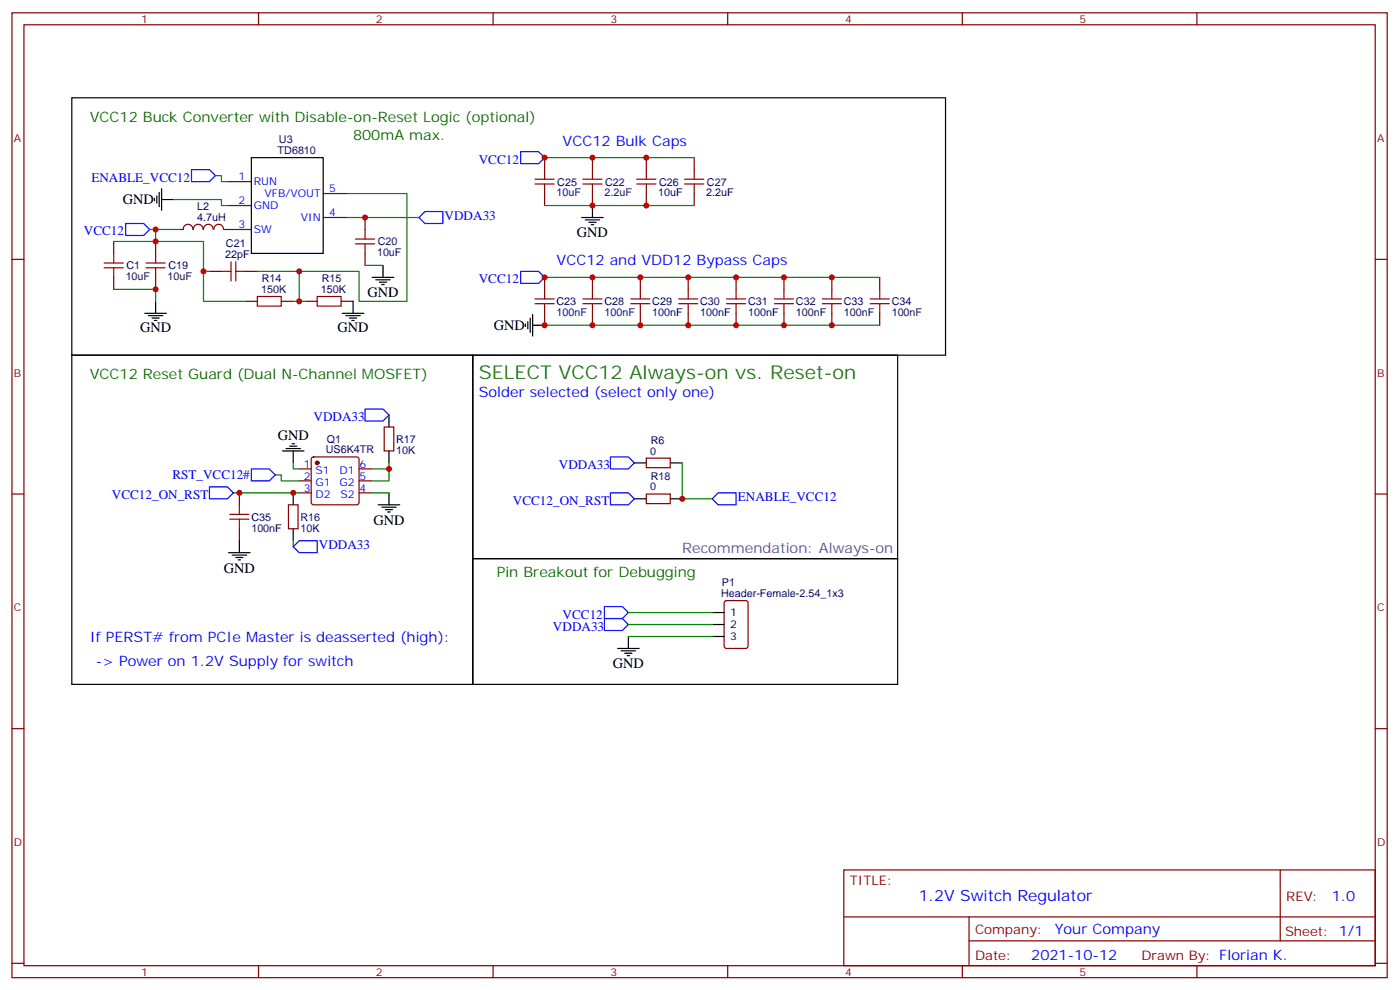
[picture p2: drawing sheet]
<svg xmlns="http://www.w3.org/2000/svg" width="413mm" height="292mm" viewBox="0 0 413 292" stroke-linecap="round" stroke-linejoin="round" font-family="sans-serif">
<g fill="none" stroke="#870000" stroke-width=".35">
<path d="M3.5 3.8h405.4v284.3h-405.4zM7.1 7.3h398.2v277.3h-398.2zM76.2 3.8v3.5M145.3 3.8v3.5M214.5 3.8v3.5M283.6 3.8v3.5M352.8 3.8v3.5M67 53.5h7.1M95.2 57h7.1M160.5 46.5v3.5M160.5 57v3.6M174.6 46.5v3.5"/>
<path d="M174.6 57v3.6M190.5 46.5v3.5M190.5 57v3.6M204.6 46.5v3.5M204.6 57v3.6M3.5 76.4h3.6M33.5 71.2v3.5M45.9 71.2v3.5M52.9 67.6h1.1M54 67.6a1.41 1.41 0 0 1 1.4-1.5 1.41 1.41 0 0 1 1.4 1.5M57 67.6a1.41 1.41 0 0 1 1.4-1.5 1.41 1.41 0 0 1 1.4 1.5M60 67.6a1.41 1.41 0 0 1 1.4-1.5 1.41 1.41 0 0 1 1.4 1.5"/>
<path d="M61.7 80h3.6M63 67.6a1.41 1.41 0 0 1 1.4-1.5 1.41 1.41 0 0 1 1.5 1.5M66 67.6h8.1M67 60.6h7.1M72.3 80h3.5M95.2 64.1h7.1M107.6 64.1v3.5M107.6 74.7v3.5M405.3 76.4h3.6M33.5 81.7v3.6M45.9 81.7v3.6M72.3 88.8h3.5"/>
<path d="M82.9 88.8h3.5M90 88.8h3.5M100.5 88.8h3.6M160.5 81.7v3.6M160.5 92.3v3.5M174.6 81.7v3.6M174.6 92.3v3.5M188.7 81.7v3.6M188.7 92.3v3.5M202.8 81.7v3.6M202.8 92.3v3.5M217 81.7v3.6"/>
<path d="M217 92.3v3.5M231.1 81.7v3.6M231.1 92.3v3.5M245.2 81.7v3.6M245.2 92.3v3.5M259.3 81.7v3.6M259.3 92.3v3.5M88.2 138.2h3.5M92 134.9l.4-.2h12.7l.5 .2 .2 .5v12.7l-.2 .5-.5 .2h-12.7l-.5-.3-.2-.4v-12.7zM105.8 138.2h3.6M113.2 125.8h2.9v7.1h-2.9zM190.5 135h7.1v2.8h-7.1z"/>
<path d="M3.5 145.6h3.6M70.6 145.2v3.6M70.6 155.8v3.5M85 148.8h2.8v7h-2.8zM88.2 141.7h3.5M88.2 145.2h3.5M105.8 141.7h3.6M105.8 145.2h3.6M190.5 145.6h7.1v2.8h-7.1zM405.3 145.6h3.6M213.7 177.2l.4-.2h5.7l.6 .4 .1 13-.5 .6-5.9 .1-.6-.5-.1-12.9zM3.5 214.7h3.6"/>
<path d="M405.3 214.7h3.6M248.7 256.4h156.6v28.2h-156.6zM377.3 256.4v20.9M248.7 270.2h156.5M285.6 277.3h119.6M285.6 270.2v14.1M3.5 283.9h3.6M76.2 284.6v3.5M145.3 284.6v3.5M214.5 284.6v3.5M283.6 284.6v3.5M352.8 284.6v3.5"/>
<path d="M405.3 283.9h3.6"/>
</g>
<g fill="none" stroke="#000" stroke-width=".35">
<path d="M21.2 28.8h257.5v75.9h-257.5zM45.5 58.5v.7M46.2 57.7v2.2M46.9 56.7v4.2M47.6 58.8h3.6M47.6 55.6v6.4M74.1 46.5h21.1v28.2h-21.1zM112.9 78.2v3.5M171.4 64.1h6.4M172.5 64.8h4.2M173.6 65.5h2.1M174.3 66.2h.7"/>
<path d="M174.6 60.6v3.5M42.7 92.3h6.3M43.7 93h4.3M44.8 93.7h2.1M45.5 94.4h.7M45.9 88.8v3.5M100.9 92.3h6.3M102 93h4.2M103 93.7h2.1M103.7 94.4h.7M104.1 88.8v3.5M109.7 81.7h6.4"/>
<path d="M110.8 82.4h4.2M111.8 83.1h2.1M112.5 83.9h.7M154.9 95.5v.7M155.6 94.8v2.1M156.3 93.7v4.3M157 95.8h3.5M157 92.7v6.3M21.2 104.7h118.1v97h-118.1zM139.3 104.7h125.3v59.9h-125.3zM83.3 132.9h6.3M84.3 132.2h4.2"/>
<path d="M85.4 131.5h2.1M86.1 130.8h.7M86.4 132.9v3.5M114.7 122.3v3.5M114.7 132.9v3.5M187 136.4h3.5M197.6 136.4h3.5M70.6 159.3v3.6M86.4 145.2v3.6M86.4 155.8v3.5M111.5 148.8h6.3M112.5 149.5h4.3"/>
<path d="M113.6 150.2h2.1M114.3 150.9h.7M114.7 145.2v3.6M187 147h3.5M197.6 147h3.5M67.4 162.9h6.3M68.4 163.6h4.3M69.5 164.3h2.1M70.2 165h.7M139.3 164.6h125.3v37.1h-125.3zM182 191.1h6.4M183.1 191.8h4.2"/>
<path d="M184.1 192.5h2.2M184.9 193.2h.7M185.2 187.6v3.5M209.9 180.5h3.5M209.9 184h3.5M209.9 187.6h3.5"/>
</g>
<g fill="none" stroke="#a10000" stroke-width=".35">
<path d="M157.7 54.2h5.6M157.7 52.8h5.6M160.5 50v2.8M160.5 54.2v2.8M171.8 54.2h5.6M171.8 52.8h5.6M174.6 50v2.8M174.6 54.2v2.8M187.7 54.2h5.6M187.7 52.8h5.6M190.5 50v2.8M190.5 54.2v2.8"/>
<path d="M201.8 54.2h5.6M201.8 52.8h5.6M204.6 50v2.8M204.6 54.2v2.8M30.7 78.9h5.6M30.7 77.5h5.6M33.5 74.7v2.8M33.5 78.9v2.8M43 78.9h5.7M43 77.5h5.7M45.9 74.7v2.8M45.9 78.9v2.8"/>
<path d="M65.3 80h2.8M68.1 77.2v5.6M69.5 77.2v5.6M69.5 80h2.8M104.8 71.9h5.6M104.8 70.4h5.6M107.6 67.6v2.8M107.6 71.9v2.8M75.8 87.4h7.1v2.8h-7.1zM93.5 87.4h7v2.8h-7zM157.7 88.1h5.6M157.7 89.5h5.6"/>
<path d="M160.5 85.3v2.8M160.5 89.5v2.8M171.8 88.1h5.6M171.8 89.5h5.6M174.6 85.3v2.8M174.6 89.5v2.8M185.9 88.1h5.7M185.9 89.5h5.7M188.7 85.3v2.8M188.7 89.5v2.8M200 88.1h5.7M200 89.5h5.7"/>
<path d="M202.8 85.3v2.8M202.8 89.5v2.8M214.1 88.1h5.7M214.1 89.5h5.7M217 85.3v2.8M217 89.5v2.8M228.2 88.1h5.7M228.2 89.5h5.7M231.1 85.3v2.8M231.1 89.5v2.8M242.4 88.1h5.6M242.4 89.5h5.6"/>
<path d="M245.2 85.3v2.8M245.2 89.5v2.8M256.5 88.1h5.6M256.5 89.5h5.6M259.3 85.3v2.8M259.3 89.5v2.8M67.7 151.6h5.7M67.7 153h5.7M70.6 148.8v2.8M70.6 153v2.8"/>
</g>
<g fill="none" stroke="#008700" stroke-width=".35">
<path d="M51.2 58.8h14.1v1.8h1.7M63.5 51.8h1.8v1.7h1.7M102.3 57h17.6v31.8h-14.1v-8.8h-17.6M160.5 46.5h44.1M33.5 71.2h12.4M44.1 67.6h1.8M52.9 67.6h-7v3.6h14.1v8.8h1.7M60 80v8.8h12.3M75.8 80h12.4v8.8M102.3 64.1h21.2M107.6 78.2h5.3M160.5 60.6h44.1"/>
<path d="M33.5 85.3h12.4v3.5M86.4 88.8h3.6M160.5 95.8h98.8M160.5 81.7h98.8M81.1 139.9h1.8v1.8h5.3M86.4 136.4v1.8h1.8M114.7 136.4v1.8h-5.3M114.7 138.2v3.5h-5.3M201.1 136.4v10.6h8.8M68.8 145.2h19.4M86.4 159.3v1.8M109.4 145.2h5.3"/>
<path d="M185.2 187.6h24.7M185.2 184h24.7M185.2 180.5h24.7"/>
</g>
<g fill="none" stroke="#00f" stroke-width=".35">
<path d="M56.4 50h5.3l1.8 1.8-1.8 1.7h-5.3zM153.5 44.7h5.2l1.8 1.8-1.8 1.7h-5.2zM37 65.9h5.3l1.8 1.7-1.8 1.8h-5.3zM123.5 64.1l1.7-1.8h5.3v3.6h-5.3zM153.5 80h5.2l1.8 1.7-1.8 1.8h-5.2zM74.1 138.2h5.3l1.7 1.7-1.7 1.8h-5.3zM107.6 120.5h5.3l1.8 1.8-1.8 1.8h-5.3zM179.9 134.7h5.3l1.8 1.7-1.8 1.8h-5.3zM61.7 143.5h5.3l1.8 1.7-1.8 1.8h-5.3zM179.9 145.2h5.3l1.8 1.8-1.8 1.8h-5.3zM209.9 147l1.8-1.8h5.3v3.6h-5.3zM86.4 161.1l1.8-1.8h5.3v3.6h-5.3z"/>
<path d="M178.2 178.8h5.2l1.8 1.7-1.8 1.8h-5.2zM178.2 182.3h5.2l1.8 1.7-1.8 1.8h-5.2z"/>
</g>
<circle cx="93.5" cy="136.4" r=".53" fill="#870000" stroke="#870000" stroke-width=".35"/>
<g fill="#c00">
<circle cx="88.2" cy="88.8" r=".88"/>
<circle cx="45.9" cy="67.6" r=".88"/>
<circle cx="45.9" cy="71.2" r=".88"/>
<circle cx="60" cy="80" r=".88"/>
<circle cx="88.2" cy="80" r=".88"/>
<circle cx="174.6" cy="60.6" r=".88"/>
<circle cx="174.6" cy="46.5" r=".88"/>
<circle cx="190.5" cy="46.5" r=".88"/>
<circle cx="190.5" cy="60.6" r=".88"/>
<circle cx="160.5" cy="46.5" r=".88"/>
<circle cx="174.6" cy="95.8" r=".88"/>
<circle cx="188.7" cy="95.8" r=".88"/>
<circle cx="202.8" cy="95.8" r=".88"/>
<circle cx="217" cy="95.8" r=".88"/>
<circle cx="231.1" cy="95.8" r=".88"/>
<circle cx="245.2" cy="95.8" r=".88"/>
<circle cx="174.6" cy="81.7" r=".88"/>
<circle cx="188.7" cy="81.7" r=".88"/>
<circle cx="202.8" cy="81.7" r=".88"/>
<circle cx="217" cy="81.7" r=".88"/>
<circle cx="231.1" cy="81.7" r=".88"/>
<circle cx="245.2" cy="81.7" r=".88"/>
<circle cx="160.5" cy="81.7" r=".88"/>
<circle cx="114.7" cy="138.2" r=".88"/>
<circle cx="70.6" cy="145.2" r=".88"/>
<circle cx="86.4" cy="145.2" r=".88"/>
<circle cx="45.9" cy="85.3" r=".88"/>
<circle cx="201.1" cy="147" r=".88"/>
<circle cx="107.6" cy="64.1" r=".88"/>
<circle cx="160.5" cy="95.8" r=".88"/>
</g>
<text font-size="5.6" fill="#360" x="141.1" y="111.7">SELECT VCC12 Always-on vs. Reset-on</text>
<text font-size="4.6" fill="#00f" x="270.8" y="265.4">1.2V Switch Regulator</text>
<g font-size="4.2" fill="#060">
<text x="26.5" y="35.9">VCC12 Buck Converter with Disable-on-Reset Logic (optional)</text>
<text x="104.1" y="41.2">800mA max.</text>
<text x="26.5" y="111.7">VCC12 Reset Guard (Dual N-Channel MOSFET)</text>
<text x="146.4" y="169.9">Pin Breakout for Debugging</text>
</g>
<g font-size="4.2" fill="#00f">
<text x="165.8" y="42.9">VCC12 Bulk Caps</text>
<text x="164" y="78.2">VCC12 and VDD12 Bypass Caps</text>
<text x="141.1" y="117">Solder selected (select only one)</text>
<text x="26.5" y="189.3">If PERST# from PCIe Master is deasserted (high):</text>
<text x="28.2" y="196.4">-&gt; Power on 1.2V Supply for switch</text>
<text x="392.5" y="265.6">1.0</text>
<text x="310.9" y="275.2">Your Company</text>
<text x="304" y="283">2021-10-12</text>
</g>
<g font-size="4.2">
<text x="36.2" y="60.2">GND</text>
<text x="170" y="69.7">GND</text>
<text x="108.3" y="87.4">GND</text>
<text x="41.3" y="98">GND</text>
<text x="99.5" y="98">GND</text>
<text x="145.5" y="97.2">GND</text>
<text x="81.8" y="129.6">GND</text>
<text x="110.1" y="154.8">GND</text>
<text x="66" y="168.9">GND</text>
<text x="180.6" y="196.7">GND</text>
</g>
<text font-size="4.2" fill="#639" x="201.1" y="162.9">Recommendation: Always-on</text>
<g font-size="3.9" fill="#00f">
<text x="26.9" y="53.5">ENABLE_VCC12</text>
<text x="141.1" y="48.2">VCC12</text>
<text x="131.1" y="64.8">VDDA33</text>
<text x="24.7" y="69.4">VCC12</text>
<text x="141.1" y="83.5">VCC12</text>
<text x="92.4" y="124.2">VDDA33</text>
<text x="50.8" y="141.2">RST_VCC12#</text>
<text x="164.8" y="138.3">VDDA33</text>
<text x="33" y="147">VCC12_ON_RST</text>
<text x="151.2" y="148.8">VCC12_ON_RST</text>
<text x="217.5" y="147.8">ENABLE_VCC12</text>
<text x="94" y="161.7">VDDA33</text>
<text x="163" y="185.9">VDDA33</text>
<text x="165.8" y="182.3">VCC12</text>
</g>
<g font-size="3.9" fill="#800">
<text x="250.5" y="260.9">TITLE:</text>
<text x="379.1" y="265.6">REV:</text>
<text x="287.4" y="275.1">Company:</text>
<text x="378.7" y="275.8">Sheet: 1/1</text>
<text x="287.4" y="282.8">Date:</text>
<text x="336.4" y="282.9">Drawn By: Florian K.</text>
</g>
<g font-size="3.2" fill="#800">
<text x="41.6" y="6.8">1</text>
<text x="110.8" y="6.8">2</text>
<text x="179.9" y="6.8">3</text>
<text x="249.1" y="6.8">4</text>
<text x="318.2" y="6.8">5</text>
<text x="4.1" y="41.9">A</text>
<text x="405.9" y="41.9">A</text>
<text x="4.1" y="111">B</text>
<text x="405.9" y="111">B</text>
<text x="4.1" y="180.2">C</text>
<text x="405.9" y="180.2">C</text>
<text x="4.1" y="249.3">D</text>
<text x="405.9" y="249.3">D</text>
<text x="41.6" y="287.6">1</text>
<text x="110.8" y="287.6">2</text>
<text x="179.9" y="287.6">3</text>
<text x="249.1" y="287.6">4</text>
<text x="318.2" y="287.6">5</text>
</g>
<g font-size="3.2" fill="#000080">
<text x="81.8" y="45.4">TD6810</text>
<text x="82.2" y="42.2">U3</text>
<text x="164" y="57.8">10uF</text>
<text x="164.3" y="54.7">C25</text>
<text x="178.2" y="57.8">2.2uF</text>
<text x="178.4" y="54.7">C22</text>
<text x="194" y="57.8">10uF</text>
<text x="194.3" y="54.7">C26</text>
<text x="208.1" y="57.8">2.2uF</text>
<text x="208.4" y="54.7">C27</text>
<text x="58.1" y="65">4.7uH</text>
<text x="58.1" y="61.9">L2</text>
<text x="66.4" y="76.1">22pF</text>
<text x="66.6" y="72.9">C21</text>
<text x="111.1" y="75.5">10uF</text>
<text x="111.4" y="72.3">C20</text>
<text x="37" y="82.5">10uF</text>
<text x="37.3" y="79.4">C1</text>
<text x="49.4" y="82.5">10uF</text>
<text x="49.6" y="79.4">C19</text>
<text x="77.2" y="83.2">R14</text>
<text x="94.8" y="83.2">R15</text>
<text x="77" y="86.3">150K</text>
<text x="94.6" y="86.3">150K</text>
<text x="164" y="89.9">C23</text>
<text x="178.2" y="89.9">C28</text>
<text x="192.3" y="89.9">C29</text>
<text x="206.4" y="89.9">C30</text>
<text x="220.5" y="89.9">C31</text>
<text x="234.6" y="89.9">C32</text>
<text x="248.7" y="89.9">C33</text>
<text x="262.8" y="89.9">C34</text>
<text x="164" y="93.2">100nF</text>
<text x="178.2" y="93.2">100nF</text>
<text x="192.3" y="93.2">100nF</text>
<text x="206.4" y="93.2">100nF</text>
<text x="220.5" y="93.2">100nF</text>
<text x="234.6" y="93.2">100nF</text>
<text x="248.7" y="93.2">100nF</text>
<text x="262.8" y="93.2">100nF</text>
<text x="96.4" y="130.4">Q1</text>
<text x="116.8" y="130.5">R17</text>
<text x="191.8" y="130.8">R6</text>
<text x="96" y="133.5">US6K4TR</text>
<text x="116.8" y="133.7">10K</text>
<text x="191.6" y="133.9">0</text>
<text x="191.8" y="141.4">R18</text>
<text x="191.6" y="144.5">0</text>
<text x="74.1" y="153.4">C35</text>
<text x="88.5" y="153.4">R16</text>
<text x="74.1" y="156.7">100nF</text>
<text x="88.5" y="156.7">10K</text>
<text x="212.8" y="172.8">P1</text>
<text x="212.5" y="175.9">Header-Female-2.54_1x3</text>
</g>
<g font-size="3.2" fill="#00f">
<text x="70.3" y="53.2">1</text>
<text x="74.8" y="54.6">RUN</text>
<text x="78" y="58.1">VFB/VOUT</text>
<text x="97" y="56.7">5</text>
<text x="70.3" y="60.2">2</text>
<text x="74.8" y="61.6">GND</text>
<text x="88.7" y="65.2">VIN</text>
<text x="97" y="63.7">4</text>
<text x="70.3" y="67.3">3</text>
<text x="74.8" y="68.7">SW</text>
<text x="89.5" y="137.8">1</text>
<text x="106" y="137.8">6</text>
<text x="89.5" y="141.4">2</text>
<text x="93" y="139.6">S1</text>
<text x="93" y="143.1">G1</text>
<text x="100.1" y="143.1">G2</text>
<text x="100.1" y="139.6">D1</text>
<text x="106" y="141.4">5</text>
<text x="89.5" y="144.9">3</text>
<text x="93" y="146.6">D2</text>
<text x="100.3" y="146.6">S2</text>
<text x="106" y="144.9">4</text>
</g>
<g font-size="3.2">
<text x="215.2" y="181.6">1</text>
<text x="215.2" y="185.1">2</text>
<text x="215.2" y="188.6">3</text>
</g>
</svg>
